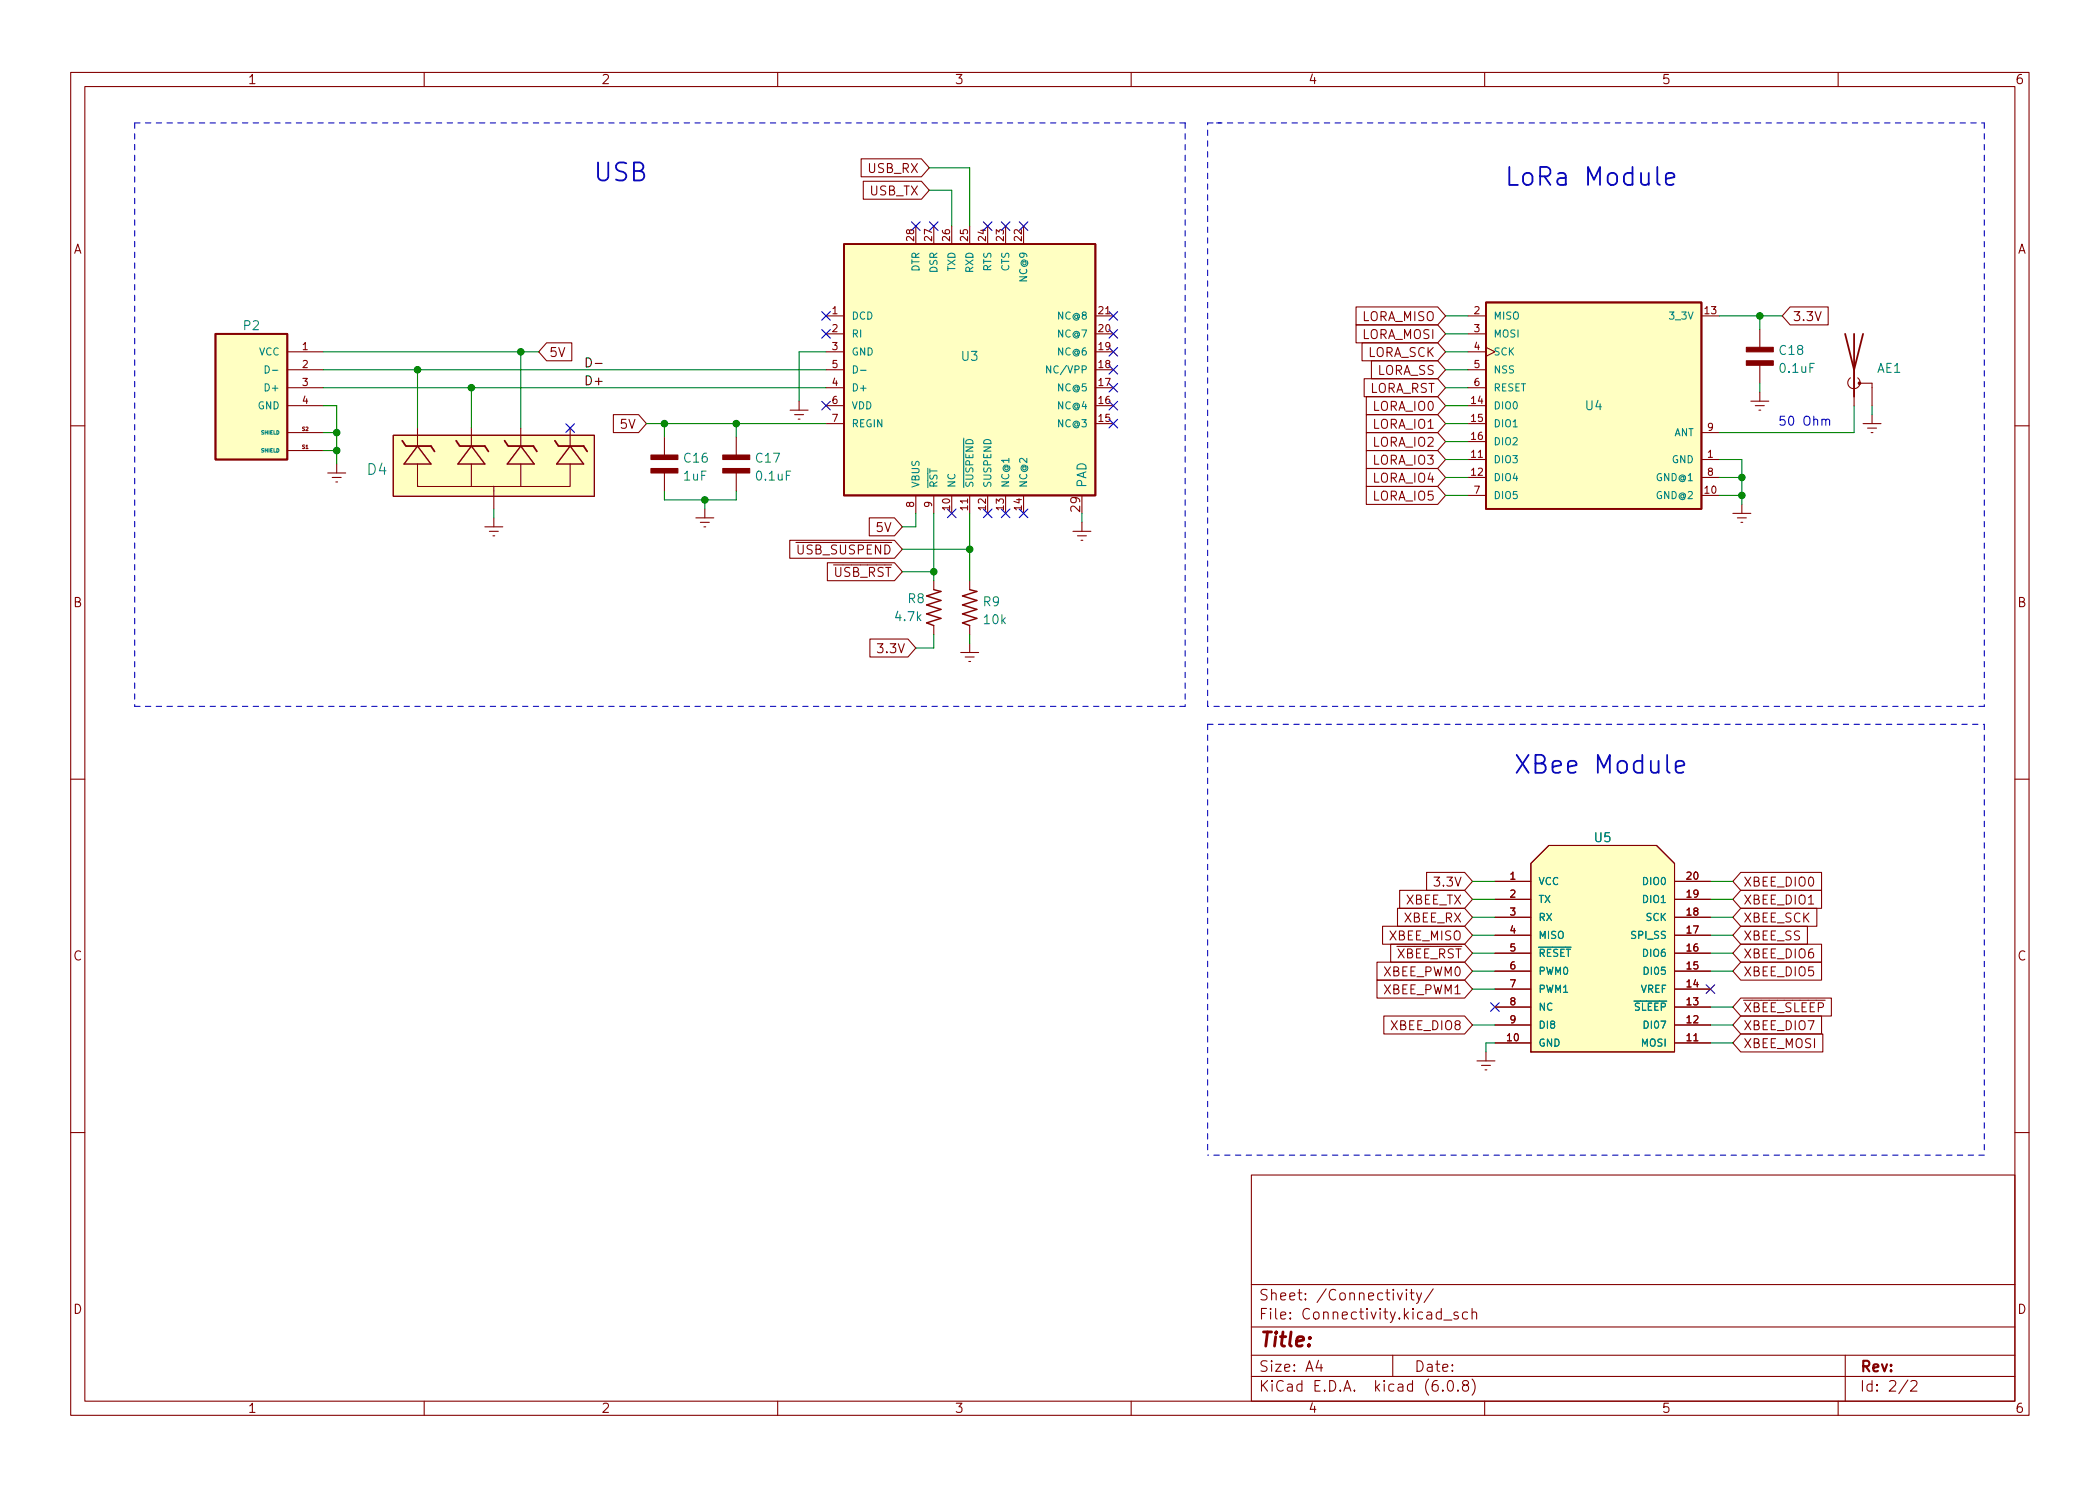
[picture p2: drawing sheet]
<svg xmlns="http://www.w3.org/2000/svg" width="297mm" height="210mm" viewBox="0 0 297 210" stroke-linecap="round" stroke-linejoin="round" font-family="sans-serif">
<g fill="none" stroke="#840000" stroke-width=".15">
<path d="M10 10.2h277v190.1h-277zM12 12.2h273v186.1h-273zM60 10.2v2M110 10.2v2M160 10.2v2M210 10.2v2M260 10.2v2M121.8 22.5h8.5l1.1 1.2-1.1 1.3h-8.5zM122.1 25.6h8.2l1.1 1.3-1.1 1.3h-8.2zM129.5 32v2.5M132.1 32v2.5M134.6 32v2.5"/>
<path d="M137.2 32v2.5M139.7 32v2.5M142.2 32v2.5M144.8 32v2.5M40.6 49.8h5.1M40.6 52.3h5.1M40.6 54.9h5.1M40.6 57.4h5.1M77.3 48.5h3.6v2.5h-3.6l-1.1-1.2zM86.8 58.7h3.5l1.1 1.2-1.1 1.3h-3.5zM111.8 58h2.5M112.4 58.7h1.3"/>
<path d="M112.9 59.3h.3M113 56.8v1.2M116.8 49.8h2.6M116.8 52.3h2.6M116.8 54.9h2.6M116.8 57.4h2.6M116.8 59.9h2.6M116.8 44.7h2.6M116.8 47.2h2.6M154.9 49.8h2.6M154.9 52.3h2.6M154.9 54.9h2.6"/>
<path d="M154.9 57.4h2.6M154.9 59.9h2.6M154.9 44.7h2.6M154.9 47.2h2.6M191.8 46h11.6l1.1 1.2-1.1 1.3h-11.6zM191.8 43.4h11.6l1.1 1.3-1.1 1.3h-11.6zM192.7 48.5h10.7l1.1 1.3-1.1 1.2h-10.7zM193 53.6h10.4l1.1 1.3-1.1 1.2h-10.4zM193.3 56.1h10.1l1.1 1.3-1.1 1.3h-10.1zM193.3 58.7h10.1l1.1 1.2-1.1 1.3h-10.1zM194 51h9.4l1.1 1.3-1.1 1.3h-9.4zM207.6 49.8h2.6"/>
<path d="M207.6 52.3h2.6M207.6 54.9h2.6M207.6 57.4h2.6M207.6 59.9h2.6M207.6 44.7h2.6M207.6 47.2h2.6M210.2 49.1l1.3 .7-1.3 .6M240.7 44.7h2.5M247.6 56.8h2.6M248.3 57.4h1.3M248.8 58h.2M248.9 46.6v2.5"/>
<path d="M248.9 51.7v2.5M248.9 55.5v1.3M253.2 43.4h5.4v2.6h-5.4l-1.1-1.3zM262.3 52.3v5.1M262.8 53.5a.85 .85 0 0 1 .1 1.2 .85 .85 0 0 1-1.3 0 .85 .85 0 0 1 .1-1.2M263 54.2h1.8v3.2M263.5 59.9h2.6M264.8 58.7v1.2M10 60.2h2M40.6 63.7h5.1M40.6 61.2h5.1M46.4 66.9h2.5"/>
<path d="M47 67.6h1.3M47.5 68.2h.3M47.6 65.7v1.2M55.6 61.6h28.5v8.6h-28.5zM59.1 65.7v3.1h10.7v3.2M59.1 60.6v2.5M66.7 60.6v2.5M66.7 65.7v3.1M68.6 74.5h2.5M69.2 75.2h1.3M69.7 75.8h.3M69.8 73.3v1.2"/>
<path d="M73.7 60.6v2.5M73.7 65.7v3.1M80.6 65.7v3.1h-10.8M80.6 60.6v2.5M94 61.8v2.6M94 66.9v2.6M98.4 73.3h2.6M99.1 73.9h1.2M99.6 74.5h.2M99.7 72v1.3M104.1 61.8v2.6M104.1 66.9v2.6"/>
<path d="M111.7 76.4h14.8l1.1 1.3-1.1 1.3h-14.8zM117 79.6h9.5l1.1 1.3-1.1 1.3h-9.5zM123 73.3h3.5l1.1 1.2-1.1 1.3h-3.5zM129.5 70.1v2.5M132.1 70.1v2.5M134.6 70.1v2.5M137.2 70.1v2.5M139.7 70.1v2.5M142.2 70.1v2.5M144.8 70.1v2.5M151.8 75.2h2.5M152.4 75.8h1.3"/>
<path d="M152.9 76.4h.3M153 73.9v1.3M193.3 68.8h10.1l1.1 1.3-1.1 1.3h-10.1zM193.3 66.3h10.1l1.1 1.3-1.1 1.2h-10.1zM193.3 63.7h10.1l1.1 1.3-1.1 1.3h-10.1zM193.3 61.2h10.1l1.1 1.3-1.1 1.2h-10.1zM207.6 67.6h2.6M207.6 65h2.6M207.6 70.1h2.6M207.6 62.5h2.6M240.7 61.2h2.5M240.7 67.6h2.5"/>
<path d="M240.7 65h2.5M240.7 70.1h2.5M245.1 72.6h2.5M245.7 73.3h1.3M246.3 73.9h.2M246.4 71.4v1.2M264.2 60.6h1.2M264.7 61.2h.2M285 60.2h2M123 90.4h5.4l1.1 1.3-1.1 1.3h-5.4zM132.1 82.2v1.2M132.1 88.5v1.3"/>
<path d="M135.9 92.3h2.5M136.5 93h1.3M137 93.6h.3M137.2 82.2v1.2M137.2 88.5v1.3M137.2 91.1v1.2M10 110.2h2M285 110.2h2M194.8 138.7h12.4l1.1 1.2-1.1 1.3h-12.4zM194.8 136.1h12.4l1.1 1.3-1.1 1.3h-12.4zM195.6 131.1h11.6l1.1 1.2-1.1 1.3h-11.6zM196.7 133.6h10.5l1.1 1.3-1.1 1.2h-10.5z"/>
<path d="M197.7 128.5h9.5l1.1 1.3-1.1 1.3h-9.5zM198 126h9.2l1.1 1.2-1.1 1.3h-9.2zM201.8 123.4h5.4l1.1 1.3-1.1 1.3h-5.4zM211.5 124.7h5M211.5 139.9h5M211.5 137.4h5M211.5 134.9h5M211.5 132.3h5M211.5 129.8h5M211.5 127.2h5M216.5 122.2l2.6-2.6h15.2l2.6 2.6v26.6h-20.4zM236.9 124.7h5"/>
<path d="M236.9 139.9h5M236.9 137.4h5M236.9 134.9h5M236.9 132.3h5M236.9 129.8h5M236.9 127.2h5M246.2 128.5h10.8v2.6h-10.8l-1.1-1.3zM246.2 126h11.5v2.5h-11.5l-1.1-1.3zM246.2 136.1h11.5v2.6h-11.5l-1.1-1.3zM246.2 123.4h11.5v2.6h-11.5l-1.1-1.3zM246.2 131.1h9.5v2.5h-9.5l-1.1-1.3zM246.2 133.6h11.5v2.5h-11.5l-1.1-1.2z"/>
<path d="M195.7 143.8h11.5l1.1 1.2-1.1 1.3h-11.5zM208.9 150.1h2.6M209.5 150.7h1.3M210.1 151.4h.2M210.2 148.8v1.3M211.5 147.6h5M211.5 145h5M211.5 142.5h5M236.9 147.6h5M236.9 145h5M236.9 142.5h5M246.2 143.8h11.5v2.5h-11.5l-1.1-1.3z"/>
<path d="M246.2 146.3h11.6v2.5h-11.6l-1.1-1.2zM246.2 141.2h12.8v2.6h-12.8l-1.1-1.3zM10 160.2h2M177 166.3h108v32h-108zM285 160.2h2M60 198.3v2M110 198.3v2M160 198.3v2M177 194.8h108M177 191.8h108M177 187.8h108M177 181.8h108"/>
<path d="M186.5 192.5l-.4 1h1M186.9 193v1M197 191.8v3M197.6 182.9l.4 1 .4-1M198.9 182.4v.1v.1l.1-.1-.1-.1v.2M198.9 182.9v1M199.4 182.9h.6M199.6 182.4v1.3l.1 .2h.3M200.4 182.9l.3 1M201.1 182.9l-.5 1.4-.2 .1M202.7 182.4l-1.3 1.9M204.1 196.7v.1h-.1l.1-.1v.1"/>
<path d="M204.2 186.8h1.2M204.9 195.4a.36 .36 0 0 1 .6 .2 .77 .77 0 0 1-.4 1.2 1 1 0 0 1-.2-1.4zM206.2 196.7l.1 .1h-.1h-.1l.1-.1v.1M206.2 185.7l-.3-.1-.3 .2 .1 .3 .5 .1 .1 .1-.1 .3h-.1h-.5M207.1 196l-.1-.1a.31 .31 0 0 1-.1-.3 .31 .31 0 0 1 .2-.3l.5 .1a.31 .31 0 0 1 .1 .3 .31 .31 0 0 1-.3 .3h-.3l-.2 .3v.4l.2 .1h.5l.1-.3-.1-.4-.2-.1M207.6 185.7l-.5-.1-.2 .3v.4l.1 .3h.1h.5M208.2 195.1a1.72 1.72 0 0 1 0 2.3M208.2 185.8a.37 .37 0 0 1 .7 0v.8M208.2 185.1v1.5M210 198.3v2M260 198.3v2M261 191.8v6.5"/>
<path d="M269.9 195.3l-1.3 1.9M270.3 195.5l.2-.2 .5 .1a.41 .41 0 0 1 .1 .6l-.9 .8h1"/>
</g>
<path d="M59.1 63.1l1.9 2.6h-3.9zM66.7 63.1l1.9 2.6h-3.8zM73.7 63.1l1.9 2.6h-3.8zM80.6 63.1l1.9 2.6h-3.8zM132.1 83.4l1 .3-2 .6 2 .7-2 .6 2 .6-2 .7 2 .6-2 .6 1 .4M137.2 83.4l1 .3-2.1 .6 2.1 .7-2.1 .6 2.1 .6-2.1 .7 2.1 .6-2.1 .6 1.1 .4" fill="none" stroke="#840000" stroke-width=".2"/>
<g fill="#ffffc2" stroke="#ffffc2" stroke-width=".14">
<path d="M30.5 47.2h10.1v17.8h-10.1z"/>
<path d="M55.6 61.6h28.5v8.6h-28.5z"/>
<path d="M216.5 122.2l2.6-2.6h15.2l2.6 2.6v26.6h-20.4z"/>
<path d="M210.2 42.8h30.5v29.2h-30.5z"/>
<path d="M119.4 34.5h35.5v35.6h-35.5z"/>
</g>
<path d="M119.4 34.5h35.5v35.6h-35.5zM30.5 47.2h10.1v17.8h-10.1zM210.2 42.8h30.5v29.2h-30.5zM261 47.2l1.3 5.1 1.2-5.1M262.3 47.2v8.9M56.9 62.4l.5 .7h3.6l.5 .8M64.5 62.4l.5 .7h3.6l.5 .8M71.4 62.4l.5 .7h3.5l.5 .8M78.5 62.4l.5 .7h3.5l.6 .8" fill="none" stroke="#840000" stroke-width=".25"/>
<path d="M37.5 51.8a.51 .51 0 0 1 .6 .5 .51 .51 0 0 1-.6 .5zM38.5 52.4h.8M120.7 51.8a.51 .51 0 0 1 .6 .5 .51 .51 0 0 1-.6 .5zM121.7 52.4h.8M148.6 51.8v1l-.6-1v1" fill="none" stroke="#008484" stroke-width=".15"/>
<g fill="#840000" stroke="#840000" stroke-width=".15">
<path d="M92.1 66.3h3.8v.6h-3.8z"/>
<path d="M92.1 64.4h3.8v.6h-3.8z"/>
<path d="M102.2 66.3h3.8v.6h-3.8z"/>
<path d="M102.2 64.4h3.8v.6h-3.8z"/>
<path d="M247 51h3.8v.7h-3.8z"/>
<path d="M247 49.1h3.8v.7h-3.8z"/>
<circle cx="263" cy="54.2" r=".18"/>
</g>
<path d="M82.9 50.6a.64 .64 0 0 1 .8 .7 .64 .64 0 0 1-.8 .6zM84.2 51.4h1" fill="none" stroke="#000" stroke-width=".15"/>
<path d="M235.6 25.3l1.2-.2-.1-.5-.2-.1h-.5l-.2 .1-.2 .2v1l.2 .2 .2 .2h.5l.2-.2M237 108.5l1.2-.2-.1-.5-.2-.1h-.5l-.3 .1-.1 .2v1l.1 .2 .3 .1h.5l.2-.1" fill="none" stroke="#0000c2" stroke-width=".25"/>
<path d="M258.2 59.5l.2-.2 .3 .1 .1 .8" fill="none" stroke="#0000c2" stroke-width=".15"/>
<g fill="none" stroke="#0000c2" stroke-width=".15" stroke-dasharray=".8 .8">
<path d="M19 17.4h148.6M19 17.4v82.5M167.6 17.4v82.5M170.8 17.4h1.9M172.1 17.4h108.6M280.7 17.4v82.5M19 99.9h148.6M170.8 99.9v-82.5M280.7 99.9h-109.9M170.8 102.5h109.9M170.8 102.5v60.9M280.7 102.5v60.9"/>
<path d="M280.7 163.4h-109.9"/>
</g>
<g fill="none" stroke="#008400" stroke-width=".15">
<path d="M131.4 23.7h5.8v8.3M131.4 26.9h3.2v5.1M45.7 54.9h71.1M45.7 57.4h1.9v8.3M45.7 49.8h30.5M45.7 52.3h71.1M59.1 52.3v8.3M66.7 54.9v5.7M73.7 49.8v10.8M91.4 59.9h25.4M94 59.9v1.9M104.1 59.9v1.9"/>
<path d="M116.8 49.8h-3.8v7M204.5 59.9h3.1M204.5 54.9h3.1M204.5 57.4h3.1M204.5 49.8h3.1M204.5 52.3h3.1M204.5 44.7h3.1M204.5 47.2h3.1M243.2 44.7h8.9M248.9 44.7v1.9M248.9 54.2v1.3M262.3 57.4v3.8h-19.1"/>
<path d="M264.8 57.4v1.3M45.7 63.7h1.9M45.7 61.2h1.9M69.8 72v1.3M94 69.5v1.2h10.1v-1.2M99.7 70.7v1.3M127.6 77.7h9.6M129.5 72.6v1.9h-1.9M132.1 72.6v9.6M137.2 72.6v9.6M153 72.6v1.3M204.5 70.1h3.1"/>
<path d="M204.5 65h3.1M204.5 62.5h3.1M204.5 67.6h3.1M243.2 70.1h3.2M243.2 65h3.2v6.4M243.2 67.6h3.2M127.6 80.9h4.5M132.1 89.8v1.9h-2.6M137.2 89.8v1.3M208.3 124.7h3.2M208.3 134.9h3.2M208.3 129.8h3.2"/>
<path d="M208.3 139.9h3.2M208.3 127.2h3.2M208.3 132.3h3.2M208.3 137.4h3.2M241.9 124.7h3.2M241.9 134.9h3.2M241.9 129.8h3.2M241.9 127.2h3.2M241.9 132.3h3.2M241.9 137.4h3.2M208.3 145h3.2M211.5 147.6h-1.3v1.2"/>
<path d="M241.9 147.6h3.2M241.9 145h3.2M241.9 142.5h3.2"/>
</g>
<g fill="none" stroke="#000084" stroke-width=".15">
<path d="M128.9 31.4l1.2 1.2M130.1 31.4l-1.2 1.2M131.5 31.4l1.2 1.2M132.7 31.4l-1.2 1.2M139.1 31.4l1.2 1.2M140.3 31.4l-1.2 1.2M141.6 31.4l1.2 1.2M142.8 31.4l-1.2 1.2M144.2 31.4l1.2 1.2M145.4 31.4l-1.2 1.2M80 60l1.3 1.2M81.3 60l-1.3 1.2"/>
<path d="M116.2 46.6l1.2 1.2M116.2 44.1l1.2 1.2M116.2 56.8l1.2 1.2M117.4 46.6l-1.2 1.2M117.4 44.1l-1.2 1.2M117.4 56.8l-1.2 1.2M156.9 44.1l1.2 1.2M156.9 56.8l1.2 1.2M156.9 59.3l1.2 1.2M156.9 49.2l1.2 1.2M156.9 54.2l1.2 1.3M156.9 51.7l1.2 1.2"/>
<path d="M156.9 46.6l1.2 1.2M158.1 44.1l-1.2 1.2M158.1 56.8l-1.2 1.2M158.1 59.3l-1.2 1.2M158.1 54.2l-1.2 1.3M158.1 49.2l-1.2 1.2M158.1 51.7l-1.2 1.2M158.1 46.6l-1.2 1.2M134 72l1.2 1.2M135.2 72l-1.2 1.2M139.1 72l1.2 1.2M140.3 72l-1.2 1.2"/>
<path d="M141.6 72l1.2 1.2M142.8 72l-1.2 1.2M144.2 72l1.2 1.2M145.4 72l-1.2 1.2M241.3 139.3l1.2 1.3M242.5 139.3l-1.2 1.3M210.8 141.9l1.3 1.2M212.1 141.9l-1.3 1.2"/>
</g>
<g fill="#008400" stroke="#008400" stroke-width=".15">
<circle cx="66.7" cy="54.9" r=".46"/>
<circle cx="59.1" cy="52.3" r=".46"/>
<circle cx="47.6" cy="63.7" r=".46"/>
<circle cx="47.6" cy="61.2" r=".46"/>
<circle cx="137.2" cy="77.7" r=".46"/>
<circle cx="132.1" cy="80.9" r=".46"/>
<circle cx="246.4" cy="67.6" r=".46"/>
<circle cx="246.4" cy="70.1" r=".46"/>
<circle cx="248.9" cy="44.7" r=".46"/>
<circle cx="104.1" cy="59.9" r=".46"/>
<circle cx="94" cy="59.9" r=".46"/>
<circle cx="73.7" cy="49.8" r=".46"/>
<circle cx="99.7" cy="70.7" r=".46"/>
</g>
<g font-size="3.5" fill="#0000c2">
<text x="83.8" y="25.6">USB</text>
<text x="212.7" y="26.3">LoRa Module</text>
<text x="214" y="109.5">XBee Module</text>
</g>
<text font-size="2.8" fill="#840000" x="178" y="190.6">Title:</text>
<text font-size="2.1" fill="#008484" x="52" y="67.2">D4</text>
<g font-size="2.1" fill="#840000">
<text x="178" y="184">Sheet: /Connectivity/</text>
<text x="178" y="186.7">File: Connectivity.kicad_sch</text>
<text x="178" y="196.9">KiCad E.D.A. kicad (6.0.8)</text>
<text x="178" y="194.1">Size: A4</text>
<text x="200" y="194.1">Date:</text>
<text x="263" y="194.1">Rev:</text>
<text x="263" y="196.9">Id: 2/2</text>
</g>
<g font-size="1.8" fill="#840000">
<text x="35" y="11.9">1</text>
<text x="85" y="11.9">2</text>
<text x="135" y="11.9">3</text>
<text x="185" y="11.9">4</text>
<text x="235" y="11.9">5</text>
<text x="285" y="11.9">6</text>
<text x="122.8" y="24.5">USB_RX</text>
<text x="123" y="27.6">USB_TX</text>
<text x="10.3" y="35.9">A</text>
<text x="285.3" y="35.9">A</text>
<text x="192.5" y="48">LORA_MOSI</text>
<text x="192.5" y="45.4">LORA_MISO</text>
<text x="253.5" y="45.4">3.3V</text>
<text x="77.6" y="50.5">5V</text>
<text x="193.3" y="50.5">LORA_SCK</text>
<text x="194.7" y="53">LORA_SS</text>
<text x="193.5" y="55.6">LORA_RST</text>
<text x="194.2" y="58.1">LORA_IO0</text>
<text x="87.8" y="60.7">5V</text>
<text x="194.2" y="65.7">LORA_IO3</text>
<text x="194.2" y="60.7">LORA_IO1</text>
<text x="194.2" y="63.2">LORA_IO2</text>
<text x="194.2" y="70.8">LORA_IO5</text>
<text x="194.2" y="68.3">LORA_IO4</text>
<text x="124" y="75.3">5V</text>
<text x="152.8" y="72.4" transform="rotate(-90 152.8 72.4)">29</text>
<text x="111.6" y="78.4">~{USB_SUSPEND}</text>
<text x="116.6" y="81.6">~{USB_RST}</text>
<text x="10.3" y="85.9">B</text>
<text x="285.3" y="85.9">B</text>
<text x="124.5" y="92.4">3.3V</text>
<text x="203.2" y="125.4">3.3V</text>
<text x="246.5" y="125.4">XBEE_DIO0</text>
<text x="198.6" y="130.5">XBEE_RX</text>
<text x="198.8" y="128">XBEE_TX</text>
<text x="246.5" y="130.5">XBEE_SCK</text>
<text x="246.5" y="128">XBEE_DIO1</text>
<text x="10.3" y="135.9">C</text>
<text x="196.1" y="135.6">~{XBEE_RST}</text>
<text x="196.5" y="133.1">XBEE_MISO</text>
<text x="246.5" y="133.1">XBEE_SS</text>
<text x="246.5" y="135.6">XBEE_DIO6</text>
<text x="285.3" y="135.9">C</text>
<text x="195.7" y="140.7">XBEE_PWM1</text>
<text x="195.7" y="138.1">XBEE_PWM0</text>
<text x="246.5" y="143.2">~{XBEE_SLEEP}</text>
<text x="246.5" y="138.1">XBEE_DIO5</text>
<text x="196.9" y="145.8">XBEE_DIO8</text>
<text x="246.5" y="145.8">XBEE_DIO7</text>
<text x="246.5" y="148.3">XBEE_MOSI</text>
<text x="10.3" y="185.9">D</text>
<text x="285.3" y="185.9">D</text>
<text x="35" y="199.9">1</text>
<text x="85" y="199.9">2</text>
<text x="135" y="199.9">3</text>
<text x="185" y="199.9">4</text>
<text x="235" y="199.9">5</text>
<text x="285" y="199.9">6</text>
</g>
<g font-size="1.8" fill="#008484">
<text x="34.5" y="46.7">P2</text>
<text x="136" y="51">U3</text>
<text x="251.8" y="50.2">C18</text>
<text x="251.9" y="52.8">0.1uF</text>
<text x="265.5" y="52.8">AE1</text>
<text x="224.3" y="58">U4</text>
<text x="96.8" y="65.5">C16</text>
<text x="107" y="65.5">C17</text>
<text x="96.8" y="68">1uF</text>
<text x="107.1" y="68">0.1uF</text>
<text x="153.7" y="69.1" transform="rotate(-90 153.7 69.1)">PAD</text>
<text x="126.7" y="87.9">4.7k</text>
<text x="128.5" y="85.3">R8</text>
<text x="139.1" y="85.8">R9</text>
<text x="139.2" y="88.3">10k</text>
<text x="225.6" y="119.2">U5</text>
</g>
<text font-size="1.8" x="82.5" y="54.5">D+</text>
<text font-size="1.8" fill="#0000c2" x="251.5" y="60.2">50 Ohm</text>
<g font-size="1.4" fill="#840000">
<text x="129.3" y="34.1" transform="rotate(-90 129.3 34.1)">28</text>
<text x="131.8" y="34.1" transform="rotate(-90 131.8 34.1)">27</text>
<text x="134.4" y="34.1" transform="rotate(-90 134.4 34.1)">26</text>
<text x="136.9" y="34.1" transform="rotate(-90 136.9 34.1)">25</text>
<text x="139.4" y="34.1" transform="rotate(-90 139.4 34.1)">24</text>
<text x="142" y="34.1" transform="rotate(-90 142 34.1)">23</text>
<text x="144.5" y="34.1" transform="rotate(-90 144.5 34.1)">22</text>
<text x="117.7" y="44.4">1</text>
<text x="117.7" y="47">2</text>
<text x="155.4" y="47">20</text>
<text x="155.4" y="44.4">21</text>
<text x="208.5" y="44.4">2</text>
<text x="208.5" y="47">3</text>
<text x="241.1" y="44.4">13</text>
<text x="42.8" y="49.5">1</text>
<text x="42.8" y="52.1">2</text>
<text x="117.7" y="49.5">3</text>
<text x="117.7" y="52.1">5</text>
<text x="155.4" y="52.1">18</text>
<text x="155.4" y="49.5">19</text>
<text x="208.5" y="49.5">4</text>
<text x="208.5" y="52.1">5</text>
<text x="42.8" y="54.6">3</text>
<text x="42.8" y="57.1">4</text>
<text x="117.7" y="54.6">4</text>
<text x="117.7" y="57.1">6</text>
<text x="117.7" y="59.7">7</text>
<text x="155.4" y="59.7">15</text>
<text x="155.4" y="57.1">16</text>
<text x="155.4" y="54.6">17</text>
<text x="208.1" y="57.1">14</text>
<text x="208.1" y="59.7">15</text>
<text x="208.5" y="54.6">6</text>
<text x="208.1" y="64.8">11</text>
<text x="208.1" y="62.2">16</text>
<text x="241.5" y="64.8">1</text>
<text x="241.5" y="61">9</text>
<text x="129.3" y="71.8" transform="rotate(-90 129.3 71.8)">8</text>
<text x="131.8" y="71.8" transform="rotate(-90 131.8 71.8)">9</text>
<text x="208.1" y="67.3">12</text>
<text x="208.5" y="69.8">7</text>
<text x="241.1" y="69.8">10</text>
<text x="241.5" y="67.3">8</text>
<text x="134.4" y="72.2" transform="rotate(-90 134.4 72.2)">10</text>
<text x="136.9" y="72.2" transform="rotate(-90 136.9 72.2)">11</text>
<text x="139.4" y="72.2" transform="rotate(-90 139.4 72.2)">12</text>
<text x="142" y="72.2" transform="rotate(-90 142 72.2)">13</text>
<text x="144.5" y="72.2" transform="rotate(-90 144.5 72.2)">14</text>
<text x="213.6" y="124.5">1</text>
<text x="238.6" y="124.5">20</text>
<text x="213.6" y="127">2</text>
<text x="213.6" y="129.5">3</text>
<text x="238.6" y="129.5">18</text>
<text x="238.6" y="127">19</text>
<text x="213.6" y="132.1">4</text>
<text x="213.6" y="134.6">5</text>
<text x="213.6" y="137.2">6</text>
<text x="238.6" y="137.2">15</text>
<text x="238.6" y="134.6">16</text>
<text x="238.6" y="132.1">17</text>
<text x="213.6" y="139.7">7</text>
<text x="213.6" y="142.2">8</text>
<text x="238.6" y="142.2">13</text>
<text x="238.6" y="139.7">14</text>
<text x="213.2" y="147.3">10</text>
<text x="213.6" y="144.8">9</text>
<text x="238.6" y="147.3">11</text>
<text x="238.6" y="144.8">12</text>
</g>
<g font-size="1.4" fill="#008484">
<text x="130" y="38.5" transform="rotate(-90 130 38.5)">DTR</text>
<text x="132.6" y="38.5" transform="rotate(-90 132.6 38.5)">DSR</text>
<text x="135.1" y="38.4" transform="rotate(-90 135.1 38.4)">TXD</text>
<text x="137.7" y="38.5" transform="rotate(-90 137.7 38.5)">RXD</text>
<text x="140.2" y="38.4" transform="rotate(-90 140.2 38.4)">RTS</text>
<text x="142.7" y="38.4" transform="rotate(-90 142.7 38.4)">CTS</text>
<text x="145.3" y="39.8" transform="rotate(-90 145.3 39.8)">NC@9</text>
<text x="120.4" y="45.2">DCD</text>
<text x="120.4" y="47.7">RI</text>
<text x="149.7" y="47.7">NC@7</text>
<text x="149.7" y="45.2">NC@8</text>
<text x="211.2" y="45.2">MISO</text>
<text x="211.2" y="47.7">MOSI</text>
<text x="236.3" y="45.2">3_3V</text>
<text x="36.6" y="50.3">VCC</text>
<text x="120.4" y="50.3">GND</text>
<text x="148.7" y="52.8">NC/VPP</text>
<text x="149.7" y="50.3">NC@6</text>
<text x="211.2" y="50.3">SCK</text>
<text x="211.2" y="52.8">NSS</text>
<text x="36.5" y="57.9">GND</text>
<text x="37.8" y="55.4">D+</text>
<text x="120.4" y="55.4">D+</text>
<text x="120.4" y="57.9">VDD</text>
<text x="149.7" y="57.9">NC@4</text>
<text x="149.7" y="55.4">NC@5</text>
<text x="211.2" y="57.9">DIO0</text>
<text x="211.2" y="55.4">RESET</text>
<text x="120.4" y="60.4">REGIN</text>
<text x="149.7" y="60.4">NC@3</text>
<text x="211.2" y="65.5">DIO3</text>
<text x="211.2" y="60.4">DIO1</text>
<text x="211.2" y="63">DIO2</text>
<text x="236.5" y="65.5">GND</text>
<text x="236.7" y="61.7">ANT</text>
<text x="130" y="69.1" transform="rotate(-90 130 69.1)">VBUS</text>
<text x="132.6" y="69.1" transform="rotate(-90 132.6 69.1)">~{RST}</text>
<text x="135.1" y="69.1" transform="rotate(-90 135.1 69.1)">NC</text>
<text x="137.7" y="69.1" transform="rotate(-90 137.7 69.1)">~{SUSPEND}</text>
<text x="140.2" y="69.1" transform="rotate(-90 140.2 69.1)">SUSPEND</text>
<text x="142.7" y="69.1" transform="rotate(-90 142.7 69.1)">NC@1</text>
<text x="145.3" y="69.1" transform="rotate(-90 145.3 69.1)">NC@2</text>
<text x="211.2" y="68.1">DIO4</text>
<text x="211.2" y="70.6">DIO5</text>
<text x="234.3" y="70.6">GND@2</text>
<text x="234.3" y="68.1">GND@1</text>
<text x="217.6" y="125.2">VCC</text>
<text x="232.5" y="125.2">DIO0</text>
<text x="217.6" y="127.8">TX</text>
<text x="217.6" y="130.3">RX</text>
<text x="232.5" y="127.8">DIO1</text>
<text x="232.9" y="130.3">SCK</text>
<text x="217.6" y="132.8">MISO</text>
<text x="217.6" y="135.4">~{RESET}</text>
<text x="217.6" y="137.9">PWM0</text>
<text x="230.9" y="132.8">SPI_SS</text>
<text x="232.5" y="135.4">DIO6</text>
<text x="232.9" y="137.9">DI05</text>
<text x="217.6" y="140.5">PWM1</text>
<text x="217.6" y="143">NC</text>
<text x="230.1" y="143">~{SLEEP}</text>
<text x="232.1" y="140.5">VREF</text>
<text x="217.6" y="148.1">GND</text>
<text x="217.6" y="145.5">DI8</text>
<text x="232.2" y="148.1">MOSI</text>
<text x="232.9" y="145.5">DI07</text>
</g>
<g font-size=".7" fill="#008484">
<text x="37" y="64">SHIELD</text>
<text x="37" y="61.5">SHIELD</text>
</g>
<g font-size=".7" fill="#840000">
<text x="42.7" y="63.5">S1</text>
<text x="42.7" y="61">S2</text>
</g>
</svg>
